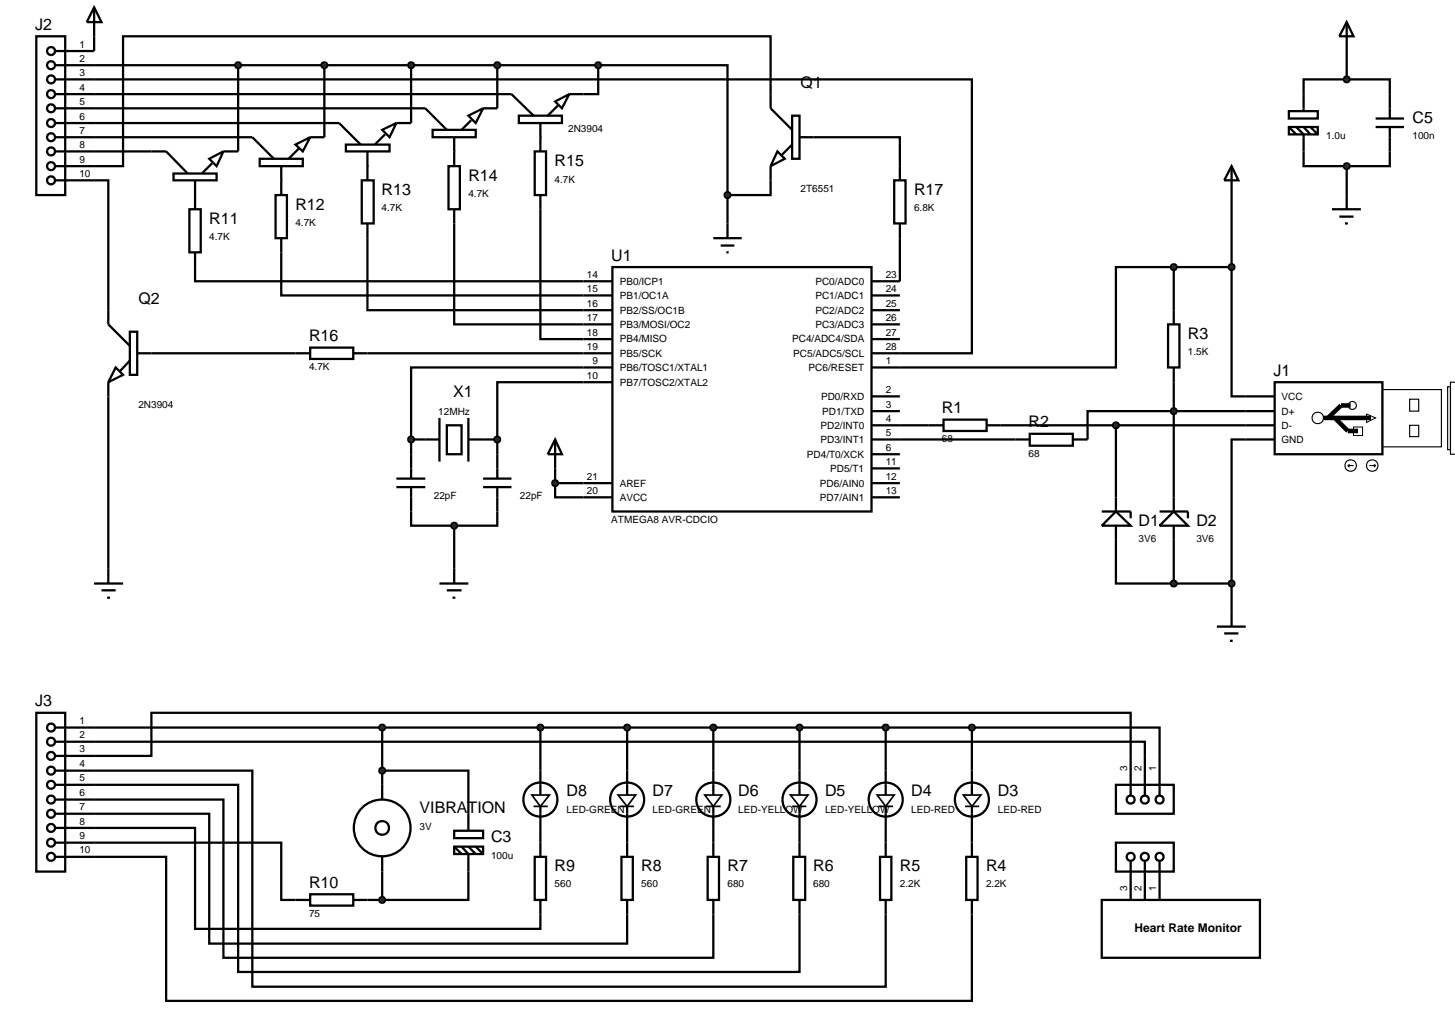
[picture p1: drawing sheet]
<svg xmlns="http://www.w3.org/2000/svg" width="257mm" height="180mm" viewBox="0 0 257 180" stroke-linecap="round" stroke-linejoin="round" font-family="sans-serif">
<g fill="none" stroke="#000" stroke-width=".4">
<path d="M6.4 6.4h5.1v28h-5.1zM9.7 14h161.7v48.3h-17.7M9.7 19.1h62.8M9.7 16.6h78M9.7 11.5h95.8M16.6 1.3l1.3 2.6h-2.6zM16.6 1.3v7.7h-6.9M42 11.5v15.2M57.2 11.5v12.7M72.5 11.5v10.2M87.7 11.5v7.6M105.5 11.5v5.1h-2.6"/>
<path d="M105.5 11.5h22.8v22.9M135.9 16.6v-10.2h-114.2v22.9h-12M237.5 14h-7.6v2.6M237.5 14h7.6v2.6M237.5 9v5M9.7 31.8h9.4v22.9M9.7 26.7h17M9.7 24.2h32.3M9.7 21.7h47.5M80.1 39.4v17.8h27.9M95.3 36.9v22.9h12.7M128.3 34.4v5"/>
<path d="M135.9 31.8v2.6h-7.6M143.5 24.2h15.2v5.1M217.2 34.4v12.7M229.9 26.7v2.6h7.6M237.5 29.3v5.1M245.1 26.7v2.6h-7.6M34.4 47.1v2.5h73.6M49.6 44.5v7.6h58.4M64.8 42v12.7h43.2M108 47.1h45.7v43.1h-45.7zM153.7 52.1h5M153.7 54.7h5"/>
<path d="M153.7 57.2h5M153.7 59.8h5M158.7 42v7.6h-5M206 57.2h2v7.6h-2zM207 47.1h-10.2v17.7h-43.1M207 47.1v10.1M207 47.1h10.2M217.2 47.1v22.8h7.6M19.1 69.9v33M26.7 62.3h25.4M64.8 62.3h43.2M72.5 77.5h5"/>
<path d="M72.5 77.5v6.9M77.5 73.7v7.7M78.8 75h2.6v5.1h-2.6zM82.6 77.5h5.1M82.6 73.7v7.7M87.7 77.5v6.9M108 64.8h-35.5v12.7M108 67.4h-20.3v10.1M153.7 75h12.7M153.7 77.5h27.9M153.7 72.5h5M153.7 69.9h5"/>
<path d="M166.4 74h7.6v2h-7.6zM174 75h50.8M181.6 76.5h7.6v2.1h-7.6zM196.8 75v15.2M207 64.8v25.4M224.8 67.4h19v12.7h-19zM224.8 72.5h-33v5h-2.6M224.8 77.5h-7.6v25.4M69.9 84.4h5.1M69.9 85.9h5.1M72.5 85.9v6.8h7.6M80.1 92.7v7.6"/>
<path d="M85.2 84.4h5M85.2 85.9h5M87.7 85.9v6.8h-7.6M97.9 85.2v2.5h10.1M97.9 82.6v2.6M97.9 85.2h10.1M153.7 85.2h5M153.7 80.1h5M153.7 82.6h5M153.7 87.7h5M194.3 90.2h5.1v1.2M196.8 92.7v10.2h10.2"/>
<path d="M196.8 90.2l2.6 2.5h-5.1zM204.5 90.2h5v1.2M207 90.2l2.5 2.5h-5zM207 92.7v10.2M16.6 102.9h5.1M17.9 104.1h2.5M18.9 105.4h.5M207 102.9h10.2M217.2 102.9v5M6.4 125.7h5.1v28h-5.1zM9.7 130.8h192.2v2.5M9.7 133.3h17v-7.6h172.7v7.6"/>
<path d="M9.7 135.9h34.8v38.1h111.7v-12.7M9.7 138.4h32.3v33h99v-10.1M9.7 128.3h161.7M67.4 135.9h15.2v7.6M67.4 128.3v10.1M95.3 128.3v11.9M110.6 128.3v11.9M125.8 128.3v11.9M141 128.3v11.9M156.2 128.3v11.9M171.4 128.3h33.1v5M171.4 128.3v11.9"/>
<path d="M9.7 151.1h19.6v25.4h142.1v-15.2M9.7 141h29.7v27.9h86.4v-7.6M9.7 143.5h27.2v22.9h73.7v-5.1M9.7 146h24.7v17.8h60.9v-2.5M9.7 148.6h39.9v10.1h2.5M64.8 158.7h2.6M67.4 153.7v5M82.6 153.7v5h-15.2M95.3 142.2v6.4M110.6 142.2v6.4M125.8 142.2v6.4M141 142.2v6.4"/>
<path d="M156.2 142.2v6.4M171.4 142.2v6.4"/>
<circle cx="9" cy="11.5" r=".7"/>
<circle cx="9" cy="19.1" r=".7"/>
<circle cx="9" cy="9" r=".7"/>
<circle cx="9" cy="14" r=".7"/>
<circle cx="9" cy="16.6" r=".7"/>
<circle cx="9" cy="24.2" r=".7"/>
<circle cx="9" cy="31.8" r=".7"/>
<circle cx="9" cy="21.7" r=".7"/>
<circle cx="9" cy="26.7" r=".7"/>
<circle cx="9" cy="29.3" r=".7"/>
<circle cx="9" cy="135.9" r=".7"/>
<circle cx="9" cy="130.8" r=".7"/>
<circle cx="9" cy="138.4" r=".7"/>
<circle cx="9" cy="128.3" r=".7"/>
<circle cx="9" cy="133.3" r=".7"/>
<circle cx="9" cy="148.6" r=".7"/>
<circle cx="9" cy="143.5" r=".7"/>
<circle cx="9" cy="146" r=".7"/>
<circle cx="9" cy="151.1" r=".7"/>
<circle cx="9" cy="141" r=".7"/>
<circle cx="95.3" cy="141" r="3"/>
<circle cx="110.6" cy="141" r="3"/>
<circle cx="125.8" cy="141" r="3"/>
<circle cx="141" cy="141" r="3"/>
<circle cx="156.2" cy="141" r="3"/>
<circle cx="171.4" cy="141" r="3"/>
</g>
<g fill="none" stroke="#000" stroke-width=".2">
<path d="M243.8 68.7h10.4v10.1h-10.4zM248.6 75h1.6v2h-1.6zM248.6 70.4h1.6v2.1h-1.6zM255.3 68.2h.5v11.1h-.5zM256.6 67.4h-.8v12.7h.8M237.7 82.1l.3 .3M237.7 82.1h1M238 81.9l-.3 .2M241.5 82.1h1.1M242.3 81.9l.3 .2M242.6 82.1l-.3 .3"/>
<circle cx="232.4" cy="73.7" r="1.01"/>
<circle cx="238.5" cy="71.5" r=".7"/>
<circle cx="238.2" cy="82.1" r="1.01"/>
<circle cx="242" cy="82.1" r="1.01"/>
</g>
<path d="M233.4 73.7h8.4M235.4 73.7l2.3 2.3h1.8M238.2 71.5h-1.7l-2.3 2.2" fill="none" stroke="#000" stroke-width=".8" stroke-linecap="butt"/>
<path d="M238.7 75.3h1.6v1.5h-1.6zM241 73l1.6 .7-1.6 .8z" fill="none" stroke="#000" stroke-width=".18"/>
<path d="M93.8 140.2h3.1l-1.6 2zM94.1 142.2h2.5M109 140.2h3.1l-1.5 2zM109.3 142.2h2.5M124.3 140.2h3l-1.5 2zM124.5 142.2h2.6M139.4 140.2h3.1l-1.5 2zM139.7 142.2h2.5M154.7 140.2h3l-1.5 2zM154.9 142.2h2.6M169.9 140.2h3.1l-1.6 2zM170.2 142.2h2.5" fill="none" stroke="#000" stroke-width=".3"/>
<g fill="#004000" stroke="#000" stroke-width=".4">
<path d="M155.8 128l.4-.2-.5 .5zM156.2 127.8l.3 .1 .2 .4zM156.7 128.3l-.2 .4-.3 .1zM155.7 128.3l.5 .5-.3-.1z"/>
<path d="M140.7 127.9l.3-.1-.5 .5zM141 127.8l.3 .1 .2 .4zM141.5 128.3l-.2 .4-.3 .1zM140.5 128.3l.5 .5-.3-.1z"/>
<path d="M125.5 127.9l.3-.1-.5 .5zM125.8 127.8l.3 .1 .2 .4zM125.8 128.8l.5-.5-.2 .4zM125.3 128.3l.5 .5-.3-.1z"/>
<path d="M110.2 128l.4-.2-.5 .5zM110.6 127.8l.3 .1 .2 .4zM111.1 128.3l-.2 .4-.3 .1zM110.1 128.3l.5 .5-.3-.1z"/>
<path d="M94.9 128l.4-.2-.5 .5zM95.3 127.8l.3 .1 .2 .4zM95.3 128.8l.5-.5-.2 .4zM94.8 128.3l.5 .5-.3-.1z"/>
</g>
<g fill="#004000">
<path d="M155.7 128.3l.5-.5 .5 .5-.5 .5z"/>
<path d="M141 127.8l.5 .5-.5 .5-.5-.5z"/>
<path d="M125.8 127.8l.5 .5-.5 .5-.5-.5z"/>
<path d="M110.1 128.3l.5-.5 .5 .5-.5 .5z"/>
<path d="M94.8 128.3l.5-.5 .5 .5-.5 .5z"/>
</g>
<g fill="none" stroke="#000" stroke-width=".4">
<path d="M196.8 138.4h10.2v5.1h-10.2zM199.4 133.3v6.9M201.9 133.3v6.9M204.5 133.3v6.9M196.8 148.6h10.2v5.1h-10.2zM199.4 151.9v6.8M201.9 151.9v6.8M204.5 151.9v6.8"/>
<circle cx="199.4" cy="141" r=".7"/>
<circle cx="199.4" cy="151.1" r=".7"/>
<circle cx="201.9" cy="141" r=".7"/>
<circle cx="201.9" cy="151.1" r=".7"/>
<circle cx="204.5" cy="141" r=".7"/>
<circle cx="204.5" cy="151.1" r=".7"/>
</g>
<path d="M171.1 127.9l.3-.1-.5 .5zM171.4 127.8l.3 .1 .2 .4zM171.4 128.8l.5-.5-.2 .4zM170.9 128.3l.5 .5-.3-.1z" fill="#004000" stroke="#000" stroke-width=".4"/>
<path d="M171.4 127.8l.5 .5-.5 .5-.5-.5z" fill="#004000"/>
<g fill="none" stroke="#000" stroke-width=".4">
<path d="M67.4 138.4v2.6M67.4 151.1v2.6"/>
<circle cx="67.4" cy="146" r="5"/>
<circle cx="67.4" cy="146" r="1.21"/>
</g>
<path d="M67.1 127.9l.3-.1-.5 .5zM67.4 127.8l.3 .1 .2 .4zM67.4 128.8l.5-.5-.2 .4zM66.9 128.3l.5 .5-.3-.1z" fill="#004000" stroke="#000" stroke-width=".4"/>
<path d="M67.4 127.8l.5 .5-.5 .5-.5-.5z" fill="#004000"/>
<g fill="none" stroke="#000" stroke-width=".4">
<path d="M52.1 158.7h2.6M54.7 157.7h7.6v2h-7.6zM62.3 158.7h2.5M80.1 146.5h5.1v1.3h-5.1zM80.1 149.3h5.1v1.3h-5.1zM80.1 149.3l1.3 1.3M81.4 149.3l1.2 1.3v3.1M82.6 143.5v3M82.6 149.3l1.3 1.3M83.9 149.3l1.3 1.3M94.3 151.1h2v7.6h-2zM95.3 148.6v2.5"/>
<path d="M95.3 158.7v2.6M109.6 151.1h2v7.6h-2zM110.6 148.6v2.5M110.6 158.7v2.6M124.8 151.1h2v7.6h-2zM125.8 148.6v2.5M125.8 158.7v2.6M139.9 151.1h2.1v7.6h-2.1zM141 148.6v2.5M141 158.7v2.6M155.2 151.1h2v7.6h-2zM156.2 148.6v2.5"/>
<path d="M156.2 158.7v2.6M170.4 151.1h2v7.6h-2zM171.4 148.6v2.5M171.4 158.7v2.6"/>
</g>
<g fill="#004000" stroke="#000" stroke-width=".4">
<path d="M67.1 135.5l.3-.1-.5 .5zM67.4 135.4l.3 .1 .2 .4zM67.9 135.9l-.2 .4-.3 .1zM66.9 135.9l.5 .5-.4-.2z"/>
<path d="M67.1 158.3l.3-.1-.5 .5zM67.4 158.2l.3 .1 .2 .4zM67.9 158.7l-.2 .4-.3 .1zM66.9 158.7l.5 .5-.4-.2z"/>
</g>
<g fill="#004000">
<path d="M67.4 135.4l.5 .5-.5 .5-.5-.5z"/>
<path d="M67.4 158.2l.5 .5-.5 .5-.5-.5z"/>
</g>
<g fill="none" stroke="#000" stroke-width=".4">
<path d="M26.7 26.7h2.6l3.8 3.9M30.6 30.6h7.6v1.2h-7.6zM33.4 36.9h2v7.6h-2zM34.4 31.8v5.1M36.9 28l2.5-1.3-1.2 2.6zM37.4 28.8l-1.8 1.8M39.4 26.7h2.6M48.6 34.4h2v7.6h-2zM49.6 31.8v2.6M63.8 31.8h2.1v7.6h-2.1zM64.8 29.3v2.5M64.8 39.4v2.6"/>
<path d="M79.1 29.3h2v7.6h-2zM80.1 26.7v2.6M80.1 36.9v2.5M94.3 26.7h2v7.7h-2zM95.3 24.2v2.5M95.3 34.4v2.5M34.4 44.5v2.6M49.6 42v2.5M52.1 62.3h2.6M54.7 61.3h7.6v2h-7.6zM62.3 62.3h2.5M194.3 158.7h27.9v10.2h-27.9z"/>
</g>
<g fill="#004000" stroke="#000" stroke-width=".4">
<path d="M72.1 77.2l.4-.2-.5 .5zM72.5 77l.4 .2 .1 .3zM72.5 78l.5-.5-.1 .3zM72 77.5l.5 .5-.3-.1z"/>
<path d="M87.3 77.2l.4-.2-.5 .5zM87.7 77l.3 .1 .2 .4zM87.7 78l.5-.5-.2 .4zM87.2 77.5l.5 .5-.4-.2z"/>
</g>
<g fill="#004000">
<path d="M72 77.5l.5-.5 .5 .5-.5 .5z"/>
<path d="M87.2 77.5l.5-.5 .5 .5-.5 .5z"/>
</g>
<g fill="none" stroke="#000" stroke-width=".4">
<path d="M72.5 19.1h2.5l3.8 3.8M85.2 19.1h2.5M135.9 16.6v2.5l3.8 3.8M42 24.2h2.5l3.8 3.8M45.8 28h7.6v1.3h-7.6zM49.6 29.3v2.5M52.1 25.5l2.6-1.3-1.3 2.5zM52.7 26.2l-1.8 1.8M54.7 24.2h2.5M57.2 21.7h2.6l3.8 3.8M61 25.5h7.7v1.2h-7.7zM64.8 26.7v2.6"/>
<path d="M67.4 22.9l2.5-1.2-1.2 2.5zM67.9 23.7l-1.8 1.8M69.9 21.7h2.6M76.3 22.9h7.6v1.3h-7.6zM80.1 24.2v2.5M82.6 20.4l2.6-1.3-1.3 2.6zM83.1 21.2l-1.7 1.7M135.9 29.3v2.5M137.1 26.7l1.3 1.3-2.5 1.3zM139.7 20.4h1.3v7.6h-1.3zM139.7 25.5l-1.8 1.8M141 24.2h2.5"/>
<path d="M157.7 31.8h2v7.6h-2zM158.7 29.3v2.5M158.7 39.4v2.6M217.2 29.3l1.2 2.5h-2.5zM217.2 29.3v5.1M19.1 54.7v2.5l3.8 3.8M22.9 58.5h1.3v7.6h-1.3zM19.1 67.4v2.5M20.4 64.8l1.3 1.3-2.6 1.3zM22.9 63.6l-1.7 1.8M24.2 62.3h2.5M214.6 110.5h5.1"/>
<path d="M215.9 111.7h2.5M216.9 113h.5M217.2 107.9v2.6"/>
</g>
<g fill="#004000" stroke="#000" stroke-width=".4">
<path d="M206.7 72.1l.3-.1-.5 .5zM207 72l.4 .2 .1 .3zM207 73l.5-.5-.1 .3zM206.5 72.5l.5 .5-.3-.1z"/>
<path d="M216.9 102.5l.3-.1-.5 .5zM217.2 102.4l.4 .2 .1 .3zM217.7 102.9l-.1 .3-.4 .2zM216.7 102.9l.5 .5-.4-.2z"/>
<path d="M206.6 102.6l.4-.2-.5 .5zM207 102.4l.3 .1 .2 .4zM207 103.4l.5-.5-.2 .4zM206.5 102.9l.5 .5-.3-.1z"/>
<path d="M196.4 74.7l.4-.2-.5 .5zM196.8 74.5l.3 .1 .2 .4zM196.8 75.5l.5-.5-.1 .3zM196.3 75l.5 .5-.4-.2z"/>
<path d="M216.9 46.7l.3-.1-.5 .5zM217.2 46.6l.4 .2 .1 .3zM217.7 47.1l-.1 .3-.4 .2zM216.7 47.1l.5 .5-.4-.2z"/>
<path d="M206.7 46.7l.3-.1-.5 .5zM207 46.6l.4 .2 .1 .3zM207 47.6l.5-.5-.1 .3zM206.5 47.1l.5 .5-.3-.1z"/>
</g>
<g fill="#004000">
<path d="M207 72l.5 .5-.5 .5-.5-.5z"/>
<path d="M217.2 102.4l.5 .5-.5 .5-.5-.5z"/>
<path d="M206.5 102.9l.5-.5 .5 .5-.5 .5z"/>
<path d="M196.3 75l.5-.5 .5 .5-.5 .5z"/>
<path d="M217.2 46.6l.5 .5-.5 .5-.5-.5z"/>
<path d="M207 46.6l.5 .5-.5 .5-.5-.5z"/>
</g>
<path d="M97.9 77.5l1.2 2.6h-2.5zM97.9 77.5v5.1" fill="none" stroke="#000" stroke-width=".4"/>
<path d="M97.5 84.9l.4-.2-.5 .5zM97.9 84.7l.4 .2 .1 .3zM98.4 85.2l-.1 .3-.4 .2zM97.4 85.2l.5 .5-.3-.1z" fill="#004000" stroke="#000" stroke-width=".4"/>
<path d="M97.4 85.2l.5-.5 .5 .5-.5 .5z" fill="#004000"/>
<path d="M77.5 102.9h5.1M78.8 104.1h2.6M79.8 105.4h.5M80.1 100.3v2.6" fill="none" stroke="#000" stroke-width=".4"/>
<path d="M79.8 92.3l.3-.1-.5 .5zM80.1 92.2l.3 .1 .2 .4zM80.6 92.7l-.2 .4-.3 .1zM79.6 92.7l.5 .5-.4-.2z" fill="#004000" stroke="#000" stroke-width=".4"/>
<path d="M80.1 92.2l.5 .5-.5 .5-.5-.5z" fill="#004000"/>
<path d="M87.7 16.6h2.5l3.9 3.8M97.9 17.9l2.5-1.3-1.3 2.5zM98.4 18.6l-1.8 1.8M100.4 16.6h2.5M91.5 20.4h7.6v1.3h-7.6zM95.3 21.7v2.5" fill="none" stroke="#000" stroke-width=".4"/>
<g fill="#004000" stroke="#000" stroke-width=".4">
<path d="M41.6 11.2l.4-.2-.5 .5zM42 11l.3 .1 .2 .4zM42.5 11.5l-.2 .4-.3 .1zM41.5 11.5l.5 .5-.4-.2z"/>
<path d="M56.8 11.2l.4-.2-.5 .5zM57.2 11l.4 .2 .1 .3zM57.7 11.5l-.1 .3-.4 .2zM56.7 11.5l.5 .5-.4-.2z"/>
<path d="M72.1 11.2l.4-.2-.5 .5zM72.5 11l.4 .2 .1 .3zM73 11.5l-.1 .3-.4 .2zM72 11.5l.5 .5-.4-.2z"/>
<path d="M87.3 11.2l.4-.2-.5 .5zM87.7 11l.3 .1 .2 .4zM88.2 11.5l-.1 .3-.4 .2zM87.2 11.5l.5 .5-.4-.2z"/>
<path d="M105.1 11.2l.4-.2-.5 .5zM105.5 11l.3 .1 .2 .4zM106 11.5l-.2 .4-.3 .1zM105 11.5l.5 .5-.4-.2z"/>
</g>
<g fill="#004000">
<path d="M41.5 11.5l.5-.5 .5 .5-.5 .5z"/>
<path d="M56.7 11.5l.5-.5 .5 .5-.5 .5z"/>
<path d="M72 11.5l.5-.5 .5 .5-.5 .5z"/>
<path d="M87.2 11.5l.5-.5 .5 .5-.5 .5z"/>
<path d="M105 11.5l.5-.5 .5 .5-.5 .5z"/>
</g>
<path d="M128.3 39.4v2.6M125.8 42h5M127.1 43.3h2.4M128.1 44.5h.4" fill="none" stroke="#000" stroke-width=".4"/>
<path d="M128 34l.3-.1-.5 .5zM128.3 33.9l.4 .2 .1 .3zM128.8 34.4l-.1 .3-.4 .2zM127.8 34.4l.5 .5-.3-.1z" fill="#004000" stroke="#000" stroke-width=".4"/>
<path d="M128.3 33.9l.5 .5-.5 .5-.5-.5z" fill="#004000"/>
<g fill="none" stroke="#000" stroke-width=".4">
<path d="M227.3 19.6h5.1v1.3h-5.1zM229.9 16.6v3M237.5 3.9l1.2 2.5h-2.5zM237.5 3.9v5.1M245.1 16.6v4.3M227.3 22.4h5.1v1.3h-5.1zM227.3 22.4l1.3 1.3M228.6 22.4l1.3 1.3v3M229.9 22.4l1.2 1.3M231.1 22.4l1.3 1.3M234.9 36.9h5.1M236.2 38.2h2.5"/>
<path d="M237.2 39.4h.5M237.5 34.4v2.5M242.6 22.4h5M242.6 20.9h5M245.1 22.4v4.3"/>
</g>
<g fill="#004000" stroke="#000" stroke-width=".4">
<path d="M237.1 13.7l.4-.2-.5 .5zM237.5 13.5l.3 .1 .2 .4zM237.5 14.5l.5-.5-.2 .4zM237 14l.5 .5-.4-.2z"/>
<path d="M237.1 29l.4-.2-.5 .5zM237.5 28.8l.3 .1 .2 .4zM237.5 29.8l.5-.5-.2 .4zM237 29.3l.5 .5-.4-.2z"/>
</g>
<g fill="#004000">
<path d="M237 14l.5-.5 .5 .5-.5 .5z"/>
<path d="M237 29.3l.5-.5 .5 .5-.5 .5z"/>
</g>
<g font-size="2.8">
<text x="6.2" y="5.3">J2</text>
<text x="141.2" y="15.5">Q1</text>
<text x="249.1" y="21.7">C5</text>
<text x="97.8" y="29.3">R15</text>
<text x="67.3" y="34.4">R13</text>
<text x="82.6" y="31.9">R14</text>
<text x="161.2" y="34.4">R17</text>
<text x="36.9" y="39.5">R11</text>
<text x="52.1" y="37">R12</text>
<text x="107.8" y="46">U1</text>
<text x="24.4" y="53.6">Q2</text>
<text x="209.5" y="59.8">R3</text>
<text x="54.5" y="60.2">R16</text>
<text x="79.9" y="70.1">X1</text>
<text x="224.6" y="66.3">J1</text>
<text x="166.1" y="72.9">R1</text>
<text x="181.4" y="75.4">R2</text>
<text x="200.8" y="92.8">D1</text>
<text x="211" y="92.8">D2</text>
<text x="6.2" y="124.6">J3</text>
<text x="74" y="143.5">VIBRATION</text>
<text x="99.9" y="140.5">D8</text>
<text x="115.1" y="140.5">D7</text>
<text x="130.2" y="140.5">D6</text>
<text x="145.5" y="140.5">D5</text>
<text x="160.7" y="140.5">D4</text>
<text x="176" y="140.5">D3</text>
<text x="86.6" y="148.6">C3</text>
<text x="97.8" y="153.7">R9</text>
<text x="113.1" y="153.7">R8</text>
<text x="128.3" y="153.7">R7</text>
<text x="143.4" y="153.7">R6</text>
<text x="158.7" y="153.7">R5</text>
<text x="173.9" y="153.7">R4</text>
<text x="54.5" y="156.6">R10</text>
</g>
<text font-size="2.1" x="200.1" y="164.4">Heart Rate Monitor</text>
<g font-size="1.8">
<text x="14" y="8.4">1</text>
<text x="14" y="10.9">2</text>
<text x="14" y="13.4">3</text>
<text x="14" y="16">4</text>
<text x="14" y="18.5">5</text>
<text x="14" y="21.1">6</text>
<text x="14" y="23.6">7</text>
<text x="100.2" y="23.3">2N3904</text>
<text x="14" y="26.1">8</text>
<text x="14" y="28.7">9</text>
<text x="233.9" y="24.5">1.0u</text>
<text x="249.1" y="24.5">100n</text>
<text x="14" y="31.2">10</text>
<text x="82.6" y="34.7">4.7K</text>
<text x="97.8" y="32.2">4.7K</text>
<text x="141.2" y="33.8">2T6551</text>
<text x="52.1" y="39.8">4.7K</text>
<text x="67.3" y="37.2">4.7K</text>
<text x="161.2" y="37.2">6.8K</text>
<text x="36.9" y="42.3">4.7K</text>
<text x="103.5" y="49">14</text>
<text x="103.5" y="51.5">15</text>
<text x="109.3" y="50.2">PB0/ICP1</text>
<text x="109.3" y="52.7">PB1/OC1A</text>
<text x="143.8" y="50.2">PC0/ADC0</text>
<text x="143.8" y="52.7">PC1/ADC1</text>
<text x="156.2" y="49">23</text>
<text x="156.2" y="51.5">24</text>
<text x="103.5" y="54.1">16</text>
<text x="103.5" y="56.6">17</text>
<text x="103.5" y="59.2">18</text>
<text x="109.3" y="55.3">PB2/SS/OC1B</text>
<text x="109.3" y="57.8">PB3/MOSI/OC2</text>
<text x="143.8" y="55.3">PC2/ADC2</text>
<text x="143.8" y="57.8">PC3/ADC3</text>
<text x="156.2" y="54.1">25</text>
<text x="156.2" y="56.6">26</text>
<text x="156.2" y="59.2">27</text>
<text x="54.5" y="65.3">4.7K</text>
<text x="103.5" y="61.7">19</text>
<text x="104.5" y="64.2">9</text>
<text x="109.3" y="60.4">PB4/MISO</text>
<text x="109.3" y="62.9">PB5/SCK</text>
<text x="109.3" y="65.4">PB6/TOSC1/XTAL1</text>
<text x="139.7" y="60.4">PC4/ADC4/SDA</text>
<text x="139.9" y="62.9">PC5/ADC5/SCL</text>
<text x="142.6" y="65.4">PC6/RESET</text>
<text x="156.2" y="64.2">1</text>
<text x="156.2" y="61.7">28</text>
<text x="209.5" y="62.6">1.5K</text>
<text x="24.4" y="71.9">2N3904</text>
<text x="103.5" y="66.8">10</text>
<text x="109.3" y="68">PB7/TOSC2/XTAL2</text>
<text x="144.8" y="70.5">PD0/RXD</text>
<text x="156.2" y="69.3">2</text>
<text x="156.2" y="71.9">3</text>
<text x="226" y="70.5">VCC</text>
<text x="77.3" y="73.2">12MHz</text>
<text x="144.7" y="75.6">PD2/INT0</text>
<text x="145" y="73.1">PD1/TXD</text>
<text x="156.2" y="74.4">4</text>
<text x="156.2" y="76.9">5</text>
<text x="166.1" y="78">68</text>
<text x="226" y="73.1">D+</text>
<text x="226" y="75.6">D-</text>
<text x="142.3" y="80.7">PD4/T0/XCK</text>
<text x="144.7" y="78.1">PD3/INT1</text>
<text x="146.4" y="83.2">PD5/T1</text>
<text x="156.2" y="79.5">6</text>
<text x="156.2" y="82">11</text>
<text x="181.4" y="80.6">68</text>
<text x="226" y="78.1">GND</text>
<text x="76.5" y="88">22pF</text>
<text x="91.7" y="88">22pF</text>
<text x="103.5" y="84.6">21</text>
<text x="103.5" y="87.1">20</text>
<text x="109.3" y="85.8">AREF</text>
<text x="109.3" y="88.3">AVCC</text>
<text x="144.6" y="85.8">PD6/AIN0</text>
<text x="144.6" y="88.3">PD7/AIN1</text>
<text x="156.2" y="84.6">12</text>
<text x="156.2" y="87.1">13</text>
<text x="107.8" y="92.2">ATMEGA8 AVR-CDCIO</text>
<text x="200.8" y="95.6">3V6</text>
<text x="211" y="95.6">3V6</text>
<text x="14" y="127.7">1</text>
<text x="14" y="130.2">2</text>
<text x="14" y="132.7">3</text>
<text x="14" y="135.3">4</text>
<text x="14" y="137.8">5</text>
<text x="198.8" y="135.9" transform="rotate(-90 198.8 135.9)">3</text>
<text x="201.3" y="135.9" transform="rotate(-90 201.3 135.9)">2</text>
<text x="203.9" y="135.9" transform="rotate(-90 203.9 135.9)">1</text>
<text x="14" y="140.4">6</text>
<text x="14" y="142.9">7</text>
<text x="99.9" y="143.3">LED-GREEN</text>
<text x="115.1" y="143.3">LED-GREEN</text>
<text x="130.2" y="143.3">LED-YELLOW</text>
<text x="145.5" y="143.3">LED-YELLOW</text>
<text x="160.7" y="143.3">LED-RED</text>
<text x="176" y="143.3">LED-RED</text>
<text x="14" y="145.4">8</text>
<text x="14" y="148">9</text>
<text x="74" y="146.4">3V</text>
<text x="14" y="150.5">10</text>
<text x="86.6" y="151.4">100u</text>
<text x="54.5" y="161.7">75</text>
<text x="97.8" y="156.5">560</text>
<text x="113.1" y="156.5">560</text>
<text x="128.3" y="156.5">680</text>
<text x="143.4" y="156.5">680</text>
<text x="158.7" y="156.5">2.2K</text>
<text x="173.9" y="156.5">2.2K</text>
<text x="198.8" y="157.2" transform="rotate(-90 198.8 157.2)">3</text>
<text x="201.3" y="157.2" transform="rotate(-90 201.3 157.2)">2</text>
<text x="203.9" y="157.2" transform="rotate(-90 203.9 157.2)">1</text>
</g>
</svg>
